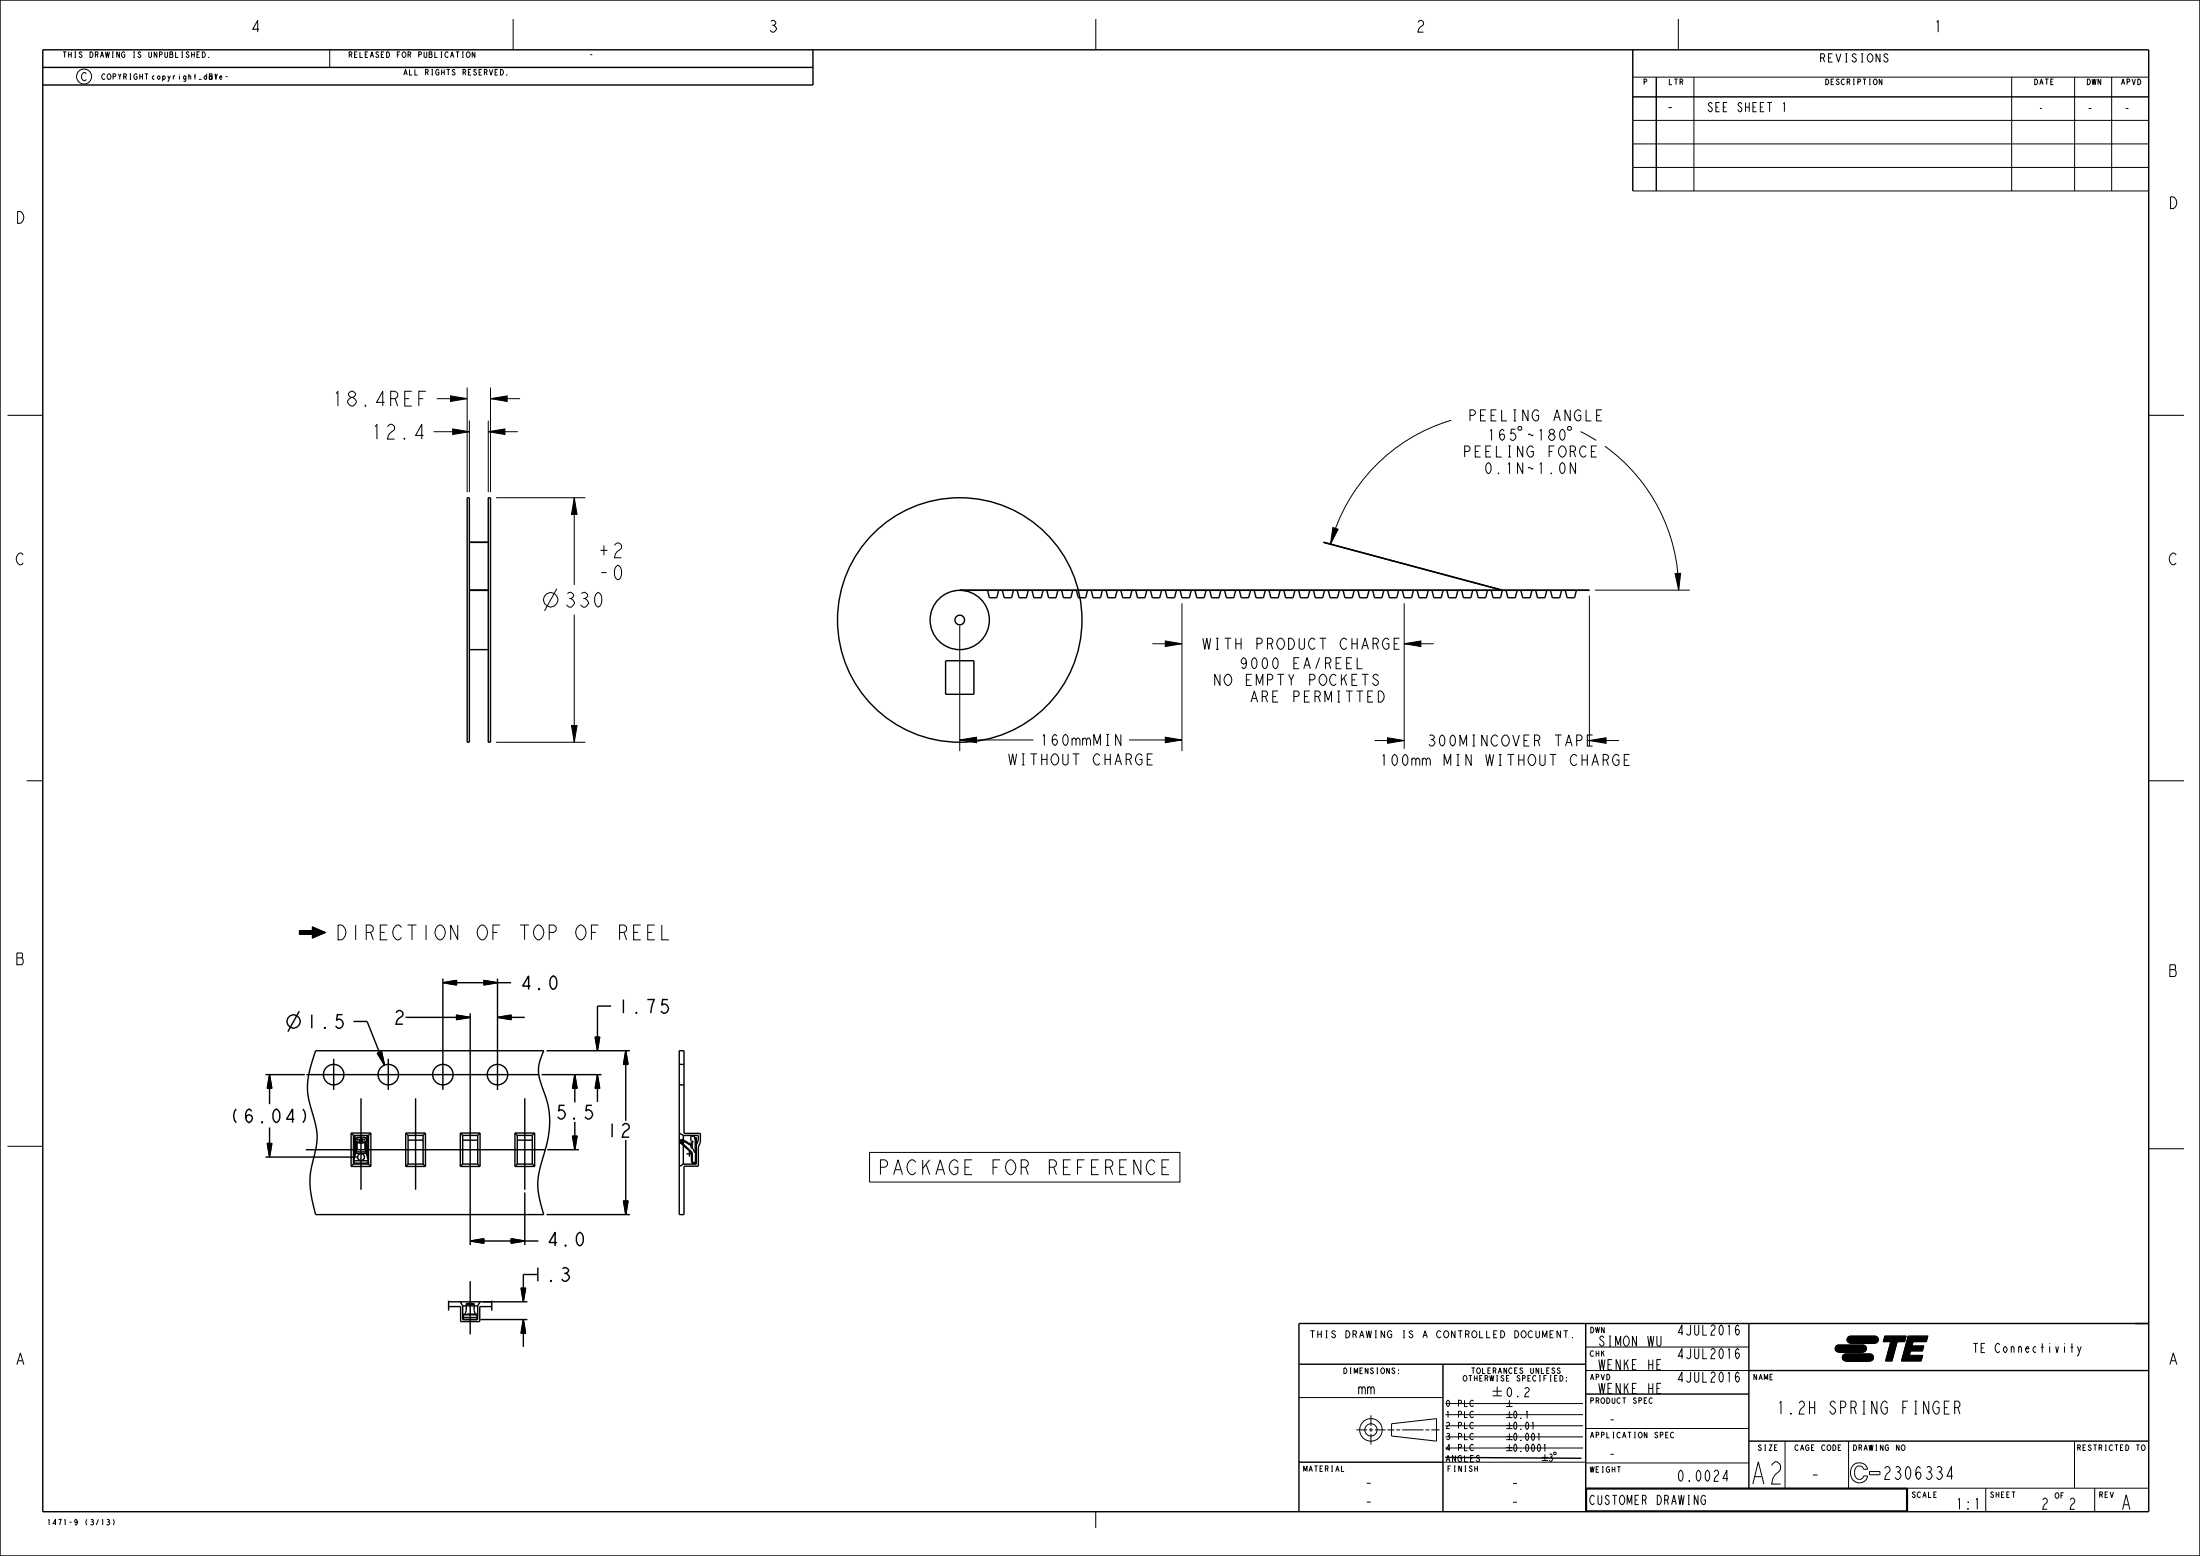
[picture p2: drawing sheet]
<svg xmlns="http://www.w3.org/2000/svg" width="594mm" height="420mm" viewBox="0 0 594 420" stroke-linecap="round" stroke-linejoin="round" font-family="sans-serif">
<g fill="none" stroke="#000" stroke-width=".27">
<path d="M39.1 19.9h.9M39.5 19.9v1.5M51 14.3l-.3-.3-.4 .3 .7 .7-.1 .4-.3 .1-.4-.4M51.7 14v1.5M51.7 14.8h.8M52.5 14v1.5M53.2 14.8h.4M53.9 14h-.7v1.5h.7M54.6 14a.76 .76 0 0 1 .8 .8 .76 .76 0 0 1-.8 .7zM56.3 15.4l.1 .1zM89 13.4v4.8M123.1 14h.9"/>
<path d="M123.5 14v1.5M124.8 14h.4M124.8 15.5h.4M125 14v1.5M126.1 14.1l.2-.1a.77 .77 0 0 1 .7 .8 .77 .77 0 0 1-.7 .7l-.4-.7zM128.2 14v1.5l-.7-1.5v1.5M132.1 18.7l.5 1.6 .4-1.6M133.7 19.5h.4M134.4 18.7h-.7v1.6h.7M135.1 18.7a.76 .76 0 0 1 .8 .8 .76 .76 0 0 1-.8 .8zM138.6 5.1v8.3M295.9 5.1v8.3"/>
<path d="M453.2 5.1v8.3M507.6 14.5v2.3l-1.1-2.3v2.3M509.7 14.9l-.4-.4a.56 .56 0 0 0-.6 .6l.4 .3a.66 .66 0 0 1 .6 .7 .66 .66 0 0 1-.6 .7l-.6-.6M60.9 20.7h.5M136.8 20.1l.1 .2zM440.8 32.5h139.4M440.8 20.8h139.4M440.8 38.8h139.4M457.4 20.8v30.7M481.5 28.1l.3-.4v2.5M506 21.5l.2-.2a.77 .77 0 0 1 .6 .8 .77 .77 0 0 1-.6 .8l-.4-.8zM508.1 21.3v1.6l-.7-1.6v1.6"/>
<path d="M543.1 20.8l.1 30.7M554.4 21.3h-.7v1.6h.7M560.1 20.8l.1 30.7M570.1 20.8l.1 30.7M577.2 21.3a.76 .76 0 0 1 .8 .8 .76 .76 0 0 1-.8 .8zM440.8 45.2h139.4M440.8 51.5h139.4M2 112.1h9.6M580.2 112.1h9.5M7.2 210.8h4.4M580.2 210.8h9.5M2 309.4h9.6"/>
<path d="M580.2 310.1h9.5M353.8 359.2h1.2M354.4 359.2v1.9M355.8 359.2v1.9M356.8 359.2v1.9M357.9 359.2h.5M358.2 359.2v1.9M419.5 359.2h-1v1.9h1M421.4 359.2v1.9l-1-1.9v1.9M422.2 359.2h1.2M422.8 359.2v1.9M469.5 358.1l-.4-.5a1.86 1.86 0 0 0 0 2.8 .91 .91 0 0 0 0-1.6l-.4 .2-.1 .5"/>
<path d="M350.7 377.2h38.8M355.8 360.2h1M357.9 361.1h.5M376.6 369.5l-.3-.3-.4 .3 .7 .8-.1 .3-.4 .2-.3-.4M377.6 369.7l.1 .2zM377.6 370.6l.1 .2zM390.2 378.9h37.2M397.8 378.2l-.3-.2a.87 .87 0 0 0-.7 .8 .87 .87 0 0 0 .7 .9l.3-.3M403 375.5h2.5M403 376.8h2.5M404.2 374.3v2.5M406.7 378.8h1.7"/>
<path d="M406.7 379.7h1.7M407.5 378v1.7M417.6 370h.5M418.3 369.2h-.7v1.5h.7M418.5 371.3h.3M418.5 372.8h.3M419.8 372h.4M419.8 369.5l-.3-.3-.4 .3 .7 .7-.1 .4-.4 .1-.3-.3M420.5 371.3h-.7v1.5h.7M421.2 371.3a.76 .76 0 0 1 .8 .7 .76 .76 0 0 1-.8 .8zM421.2 369.5l-.2-.3-.5 .3 .7 .7-.1 .4-.3 .1-.4-.3M422.9 371.8l.1 .1z"/>
<path d="M422.9 372.7l.1 .1zM424.6 360.9l.1 .2zM428.1 369.9h44.1M428.1 363.6h44.1M433.8 371a.76 .76 0 0 1 .9 .7 .76 .76 0 0 1-.9 .8zM444 378.1h.4M444.7 377.3h-.7v1.5h.7M446.1 377.6l-.3-.3a.77 .77 0 0 0-.6 .8 .77 .77 0 0 0 .6 .7l.3-.2M447.4 374.8h.6M447.4 360.6v2.3l.4 .5h.2l.5-.5v-2.3M447.4 368.4h.6M448.5 373.4h-1.1v2.7h1.1"/>
<path d="M448.5 367h-1.1v2.7h1.1M469.5 364.5l-.4-.5a1.86 1.86 0 0 0 0 2.7 .91 .91 0 0 0 0-1.6l-.4 .3-.1 .4M469.5 370.8l-.4-.5a1.86 1.86 0 0 0 0 2.8 .91 .91 0 0 0 0-1.6l-.4 .2-.1 .5M478.6 371h-.7v1.5h.7M495.8 363.3l.6-.3h6.6a.95 .95 0 0 1 .9 .9 .95 .95 0 0 1-.8 1l-6.7 .1a.95 .95 0 0 1-.8-.6 .95 .95 0 0 1 .2-1.1zM496.4 365l6.7-.1zM497.7 365.7l.7-.2h6.5a.95 .95 0 0 1 1 .8 .95 .95 0 0 1-.9 1l-6.6 .1a.95 .95 0 0 1-.9-.6 .95 .95 0 0 1 .2-1.1zM498.4 367.4l6.6-.1zM499 360.9l.6-.3h6.6a.95 .95 0 0 1 .9 .9 .95 .95 0 0 1-.8 1h-6.7a.95 .95 0 0 1-.8-.5 .95 .95 0 0 1 .2-1.1zM499.6 362.5h6.7zM503.1 364.9l-6.7 .1a.95 .95 0 0 1-.9-1 .95 .95 0 0 1 .9-1h6.6a.95 .95 0 0 1 .9 1 .95 .95 0 0 1-.9 1M505 367.4h-6.6a.95 .95 0 0 1-1-1 .95 .95 0 0 1 1-.9h6.5a.95 .95 0 0 1 1 .9 .95 .95 0 0 1-1 1"/>
<path d="M506.3 362.5h-6.7a.95 .95 0 0 1-.9-.9 .95 .95 0 0 1 .9-1h6.6a.95 .95 0 0 1 .9 1 .95 .95 0 0 1-.9 .9M508.9 360.6h5.8l-.4 1.5h-2.1l-1.4 5.3h-1.7l1.4-5.3h-2zM515.2 360.6h5.3l-.4 1.5h-3.6l-3.1 5.3zM515.2 360.6h5.3l-.4 1.5h-3.6l-.3 1.2h3.2l-.3 1.3h-3.3l-.3 1.3h3.6l-.4 1.5h-5.3zM515.8 364.6l-.3 1.3h3.6l-.4 1.5h-5.3zM516.5 362.1l-.3 1.2h3.2l-.3 1.3h-3.3l-2.4 2.8zM523.6 378.8l-.6-.6a1.83 1.83 0 0 0-.8 2.9l.5 .6 .7-.3 .2-.3v-1.2h-.7M525 379.9h.8M526.4 378.2h-1.4v3.5h1.4M527.8 379.9h.8l.6-.5v-.6l-.6-.6h-.8v3.5M528.6 379.9l.6 1.8M559 363.6h.8"/>
<path d="M559.4 362.6v2.5M560.9 363.4l.5 1.5-.4 1h-.2M561.9 363.4l-.5 1.5M362.2 395.7v1.5h.7M366.2 386h2.9M369.6 386h1.1M370.2 382v2.9M370.2 385.4v1.1M370.2 387v2.9M371.2 386h2.9M374.6 386h1.9M375.7 384.3l12.2-1.4v6.1l-12.2-1.4z"/>
<path d="M377 386h1.1M378.6 386h5.8M384.9 386h1M386.5 386h2.2M389.6 394.7h38.6M390.2 381.9h37.2M390.2 384.9h37.2M390.2 387.9h37.2M390.2 390.9h37.2M397.8 381.2l-.3-.3a.87 .87 0 0 0-.7 .9 .87 .87 0 0 0 .7 .8l.3-.2M397.8 384.2l-.3-.3a.87 .87 0 0 0-.7 .9 .87 .87 0 0 0 .7 .8l.3-.3M397.8 387.2l-.3-.3a.87 .87 0 0 0-.7 .8 .87 .87 0 0 0 .7 .9l.3-.3"/>
<path d="M397.8 390.2l-.3-.3a.87 .87 0 0 0-.7 .8 .87 .87 0 0 0 .7 .9l.3-.3M398.2 396.4h.7M398.9 395.7v1.5M399.5 393.1l-.3-.2-.5 .2 .8 .9-.1 .4-.4 .2-.4-.5M406.7 390.7h1.7M406.7 387.7h1.7M406.7 384.8h1.7M406.7 381.8h1.7M406.7 391.6h1.7M406.7 388.6h1.7M406.7 385.6h1.7M406.7 382.6h1.7"/>
<path d="M407.5 380.9v1.7M407.5 383.9v1.7M407.5 386.9v1.7M407.5 389.9v1.7M416.3 393.4h1.7M416.3 394.2h1.7M416.9 390.1l.2-.3v2M417.1 392.5v1.7M418.4 392.6l.2-.1 .4 .1 .1 .4-.3 .3a.54 .54 0 0 1 .4 .7 .54 .54 0 0 1-.8 .3l-.1-.2M418.6 393.3h.2M419.6 392l.5 .1-.1 .5-.5-.1zM428.1 394.9h44.1"/>
<path d="M428.1 385.6h44.1M436.6 395.9h.9M437.1 395.9v1.5M448.3 387.4l.6-.2v-.5l-.6-.1v1.5M449.7 387.4h.5M450.5 386.6h-.8v1.5h.8M451.9 386.8l-.3-.2a.77 .77 0 0 0-.6 .8 .77 .77 0 0 0 .6 .7l.3-.2M466.6 399.1h-1.4l1.1-2.3v3M479.9 390h-.8v1.5h.8M482 389v12.7M494.9 390a.76 .76 0 0 1 .8 .8 .76 .76 0 0 1-.8 .7zM496.3 390.8h.5"/>
<path d="M497.1 390h-.8v1.5h.8M499.1 389v12.7M500.4 395.5l.8-.5 1.2-.1 .8 .2 .7 .7 .3 .8h-1l-.5-.7-.8-.2-.8 .4-.3 .8 .1 1.5 .7 .8h1l.6-.8h1l-.2 .8-.7 .7-.8 .3h-.9l-.8-.3-.7-.7-.4-.9-.1-1 .3-1.1zM507.6 397.2h-2.8v.9h2.8M512.8 390v1.5l-.8-1.5v1.5M513.6 390.1l.1-.1a.77 .77 0 0 1 .7 .8 .77 .77 0 0 1-.6 .7l-.5-.7zM527.3 398.5h-1.6l1.2-2.7v3.5M576.8 390h.9M577.2 390v1.5M578.4 390.1l.2-.1a.77 .77 0 0 1 .6 .8 .77 .77 0 0 1-.6 .7l-.5-.7zM28.9 410.2h.6v.3l-.2 .3a.42 .42 0 0 1 .2 .6 .42 .42 0 0 1-.7 0M29.1 410.8h.2"/>
<path d="M30.5 410.1l.3 .7-.3 .8M295.9 408v4.4M458.5 403.6v2.5l-1-2.5v2.5M460.5 404l-.4-.4a1.33 1.33 0 0 0-.9 1.3 1.33 1.33 0 0 0 .9 1.2l.4-.4v-.8h-.5M515 401.7h65.2M522.1 403.5h.5M522.9 402.7h-.8v1.5h.8M536.2 401.7v6.3M543.2 402.7h.9M543.7 402.7v1.5M565.6 401.7v6.3"/>
<circle cx="22.7" cy="20.7" r="2.03"/>
<circle cx="370.2" cy="386" r="3"/>
<circle cx="370.2" cy="386" r="1.66"/>
</g>
<path d="M495.8 363.3l.6-.3h6.6a.95 .95 0 0 1 .9 .9 .95 .95 0 0 1-.8 1l-6.7 .1a.95 .95 0 0 1-.8-.6 .95 .95 0 0 1 .2-1.1zM497.7 365.7l.7-.2h6.5a.95 .95 0 0 1 1 .8 .95 .95 0 0 1-.9 1l-6.6 .1a.95 .95 0 0 1-.9-.6 .95 .95 0 0 1 .2-1.1zM499 360.9l.6-.3h6.6a.95 .95 0 0 1 .9 .9 .95 .95 0 0 1-.8 1h-6.7a.95 .95 0 0 1-.8-.5 .95 .95 0 0 1 .2-1.1zM508.9 360.6h5.8l-.4 1.5h-2.1l-1.4 5.3h-1.7l1.4-5.3h-2zM515.8 364.6l-.3 1.3h3.6l-.4 1.5h-5.3zM516.5 362.1l-.3 1.2h3.2l-.3 1.3h-3.3l-2.4 2.8zM515.2 360.6h5.3l-.4 1.5h-3.6l-3.1 5.3z" fill="#000"/>
<g fill="none" stroke="#000" stroke-width=".38">
<path d="M0 0h594v420h-594zM11.6 18.2h207.9M11.6 13.4h568.6v394.6h-568.6zM219.5 13.4v9.5h-207.9M440.8 13.4v38.1M440.8 26.1h139.4M447.2 20.8v30.7M126.7 159.3h5.1M126.7 146.4h5.1M126.7 146.3h5.1M259.1 159.3h146.3l-48-13 48.2 13h23.5zM266.6 159.3l.5 2h2l.5-2"/>
<path d="M270.6 159.3l.5 2h2l.5-2M274.6 159.3l.5 2h2l.5-2M278.6 159.3l.5 2h2l.5-2M282.6 159.3l.5 2h2l.5-2M286.6 159.3l.5 2h2l.5-2M290.6 159.3l.5 2h2l.5-2M294.6 159.3l.5 2h2l.5-2M298.6 159.3l.5 2h2l.5-2M302.6 159.3l.5 2h2l.5-2M306.6 159.3l.5 2h2l.5-2M310.6 159.3l.5 2h2l.5-2M314.6 159.3l.5 2h2l.5-2"/>
<path d="M318.6 159.3l.5 2h2l.5-2M322.6 159.3l.5 2h2l.5-2M326.6 159.3l.5 2h2l.5-2M330.6 159.3l.5 2h2l.5-2M334.6 159.3l.5 2h2l.5-2M338.6 159.3l.5 2h2l.5-2M342.6 159.3l.5 2h2l.5-2M346.6 159.3l.5 2h2l.5-2M350.6 159.3l.5 2h2l.5-2M354.6 159.3l.5 2h2l.5-2M358.6 159.3l.5 2h2l.5-2M362.6 159.3l.5 2h2l.5-2"/>
<path d="M366.6 159.3l.5 2h2l.5-2M370.6 159.3l.5 2h2l.5-2M374.6 159.3l.5 2h2l.5-2M378.6 159.3l.5 2h2l.5-2M382.6 159.3l.5 2h2l.5-2M386.6 159.3l.5 2h2l.5-2M390.6 159.3l.5 2h2l.5-2M394.6 159.3l.5 2h2l.5-2M398.6 159.3l.5 2h2l.5-2M402.6 159.3l.5 2h2l.5-2M406.6 159.3l.5 2h2l.5-2M410.6 159.3l.5 2h2l.5-2"/>
<path d="M414.6 159.3l.5 2h2l.5-2M418.6 159.3l.5 2h2l.5-2M422.6 159.3l.5 2h2l.5-2M255.3 178.3h7.7v9.1h-7.7zM428.1 357.2v50.8M472.2 357.2v44.5M580.2 357.2h-229.5v50.8M350.8 368.2h77.3M389.6 368.2v39.8M428.1 376.3h44.1M472.2 369.9h108M350.7 394.7h38.9"/>
<path d="M472.2 389h108M428.1 401.7h86.9v6.3M428.3 401.9h86.5v5.9h-86.5z"/>
<circle cx="259.1" cy="167.3" r="1.3"/>
</g>
<!-- layer: DRAFT_ENTITY -->
<g fill="#000">
<path d="M119.6 265.2l3.7-.6v1.3zM123.3 274l3.7 .6-3.7 .6zM130.6 264.6l3.7 .6-3.7 .7zM134.3 274.6l3.7-.6v1.2zM160.7 279.9h1.2l-.6 3.7zM72.8 290.1l.6 3.7h-1.2zM101.9 284.3l1.1-.5 .8 3.7zM155.2 290.1l.6 3.7h-1.2zM161.3 290.1l.6 3.7h-1.2zM169 283.6l.6 3.7h-1.3zM72.2 308.6h1.2l-.6 3.7zM154.6 306.7h1.2l-.6 3.6z"/>
<path d="M127 335l3.6-.6v1.2zM138 334.4l3.7 .6-3.7 .6zM168.3 324.2h1.3l-.6 3.6zM141.3 356.2l.6 3.7h-1.2zM140.7 347.7h1.2l-.6 3.7z"/>
</g>
<g fill="none" stroke="#000" stroke-width=".27">
<path d="M119.6 265.2l3.7-.6v1.3zM123.3 274l3.7 .6-3.7 .6zM130.6 264.6l3.7 .6-3.7 .7zM134.3 274.6l3.7-.6v1.2zM160.7 279.9h1.2l-.6 3.7zM72.8 290.1l.6 3.7h-1.2zM101.9 284.3l1.1-.5 .8 3.7zM155.2 290.1l.6 3.7h-1.2zM161.3 290.1l.6 3.7h-1.2zM169 283.6l.6 3.7h-1.3zM72.2 308.6h1.2l-.6 3.7zM154.6 306.7h1.2l-.6 3.6z"/>
<path d="M127 335l3.6-.6v1.2zM138 334.4l3.7 .6-3.7 .6zM168.3 324.2h1.3l-.6 3.6zM140.7 347.7h1.2l-.6 3.7zM141.3 356.2l.6 3.7h-1.2zM560.1 389v12.7"/>
</g>
<g fill="none" stroke="#000" stroke-width=".38">
<path d="M95.4 275.7h3.7l3.4 8.4M109.5 274.6h13.8M119.6 264.1v30.1M119.6 265.2l3.7-.6v1.3zM123.3 274l3.7 .6-3.7 .6zM123.3 265.2h7.3M127 273.5v62.6M130.6 264.6l3.7 .6-3.7 .7zM134.3 264.1v30.1M134.3 274.6l3.7-.6v1.2zM134.3 265.2h3.7M138 274.6h3.7"/>
<path d="M160.7 279.9h1.2l-.6 3.7zM165 271.6h-3.7v8.3M71.7 290.1h10.6M72.8 290.1l.6 3.7h-1.2zM72.8 293.8v4.2M82.7 290.1h62.8M85.2 283.6h61.6a10.9 10.9 0 0 0-.1 10.6 23.1 23.1 0 0 1 .4 16.7 25.8 25.8 0 0 0-1.9 9.9l.6 3.3 1 3.7h-61.6a26.3 26.3 0 0 1-1.2-12.1l.4-1.9a18.1 18.1 0 0 0 .7-10.5l-.5-2.2a19.9 19.9 0 0 1-.2-15zM90.1 285.8v8.4M97.5 296.5v24.6M101.9 284.3l1.1-.5 .8 3.7zM104.8 285.8v8.4M112.2 296.5v24.6"/>
<path d="M141.7 296.5v24.6M146.2 290.1h16.2M147.5 283.6h22.6M155.2 290.1l.6 3.7h-1.2zM155.2 293.8v3.8M161.3 290.1l.6 3.7h-1.2zM161.3 293.8v3.6M169 287.3v15.2M169 283.6l.6 3.7h-1.3zM183.4 283.6h1.3v22.3h4.4v2.4l-.5 1.3v5.2h-3.9v13h-1.3M183.4 292.8h1.3M183.4 287.3h1.3"/>
<path d="M183.4 283.6v44.2M71.7 312.3h25M72.2 308.6h1.2l-.6 3.7zM72.8 304.3v4.3M82.6 310.3h64.6M94.8 305.8l.6 .7M94.8 305.8v9M94.8 314.8h5.3M94.8 305.8h5.3M95.4 306.5v7.7M95.4 314.2h4.1M95.4 308.3h4.1"/>
<path d="M95.4 306.5h4.1M95.4 314.2l-.6 .6M95.6 308.2l.6 .1v1M95.6 312.2l.2 .1M95.6 311.5v1.4M95.6 313.3h3.7M95.6 310.9h.4M95.6 310.7h.2M95.6 310h.2M95.6 307.9h.2M95.6 307.7h.2M95.6 306.8h.2"/>
<path d="M95.6 310.9h.1M95.6 312.9v1.1h3.7v-1.1M95.7 309.7l.1 .1M95.7 309.7h.2M95.8 311.3l-.2 .2M95.8 311.3h.2M95.8 310.9h.1M95.8 308.2v-1.6h-.2v4.3M95.8 309.8v1.1M95.9 307.3h.1M95.9 309.7l-.1 .1M95.9 309.7h.1"/>
<path d="M95.9 309.7h-.2M95.9 309.7l.4 .4M95.9 307.3v3.6M96 310.9h.1M96 311.3h.1M96 311.3l-.4 1.6M96 311.3h2.9M96 309.6l.4 .1M96.1 310.9l-.1 .4M96.1 310.9h.1M96.1 310.8v.1M96.1 310.9h2.7"/>
<path d="M96.2 307.2l.2 .3M96.2 307.2l-.2 .1M96.2 309.3l-.3 .4M96.2 308.7l.2 .1M96.2 309.3h.2M96.2 309.1h.2M96.3 307l-.3 .3M96.3 307l-.1 .2M96.3 307h2.3M96.4 309.7h.1M96.4 310.1v-2.6h2.1v2.6M96.4 310.1l-.3 .8"/>
<path d="M96.4 310.1h.1M96.4 309.8l-.3 1M96.4 308.5h.7M97 308.1h.1M97 308l.1-.4 .4-.1 .3 .1 .2 .4M97 308.1l.1 .4M97 308v.1M97.1 308.5h.7M97.1 308.5h.2M97.1 308h.7M97.1 308.1h.7M97.1 308h-.1"/>
<path d="M97.1 308.1l.2 .4M97.1 308l.4-.4 .3 .4M97.1 308v.1M97.3 307l.5 .5M97.3 308.5h.3M97.8 308h.2M97.8 308.1l-.2 .4M97.8 308v.1M97.8 308.5h-.2M97.8 308.5h.7M98 308.1h-.2M98 308.1l-.2 .4"/>
<path d="M98 308v.1M98.5 309.8l.3 1.1M98.5 310h.1M98.5 308.2l.2 .2M98.5 309.7h.1M98.5 309.3h.2M98.5 309.1h.2M98.6 309.7l.4 .4M98.6 307l.3 .3M98.7 309.3l.3 .4M98.8 310.9l.1 .4M98.9 310.9h.1"/>
<path d="M98.9 310.9l-.1-.1v.1M98.9 310.9v.4M98.9 309.6l-.3 .1M98.9 311.3h.1M99 311.3h.1M98.9 307.3h.2M98.9 311.3l.4 1.6M99 311.4l.3 .3M99 310.9h-.1M99 309.7h.1M99 309.7h.2M99 307.3v3.6"/>
<path d="M99.1 309.7v.1M99.1 309.7h.1M99.1 310.9h.1M99.1 308.2v-1.6h.2v4.3M99.1 309.8v1.1M99.1 310.7h.2M99.1 310h.2M99.1 307.9h.2M99.1 307.7h.2M99.1 306.8h.2M99.1 311.3l.2 .2M99.1 311.3h.1"/>
<path d="M99.3 311.3h.1M99.2 309.7l-.1 .1M99.3 311.3v.2M99.3 310.9h.1M99.3 308.2l-.5 .1-.1 1M99.3 311.5v1.4M99.3 310.9h-.3M99.5 314.2l.6 .6M99.5 306.5v7.7M100.1 305.8v9M100.1 305.8l-.6 .7M109.5 305.8v9"/>
<path d="M109.5 305.8l.7 .7M109.5 314.8h5.4M109.5 305.8h5.4M110.2 306.5v7.7M110.2 314.2h4M110.2 307.8h4M110.2 306.5h4M110.2 314.2l-.7 .6M114.2 314.2l.7 .6M114.2 306.5v7.7M114.9 305.8v9M114.9 305.8l-.7 .7"/>
<path d="M124.3 305.8l.6 .7M124.3 305.8v9M124.3 314.8h5.3M124.3 305.8h5.3M124.9 306.5v7.7M124.9 314.2h4.1M124.9 307.8h4.1M124.9 306.5h4.1M124.9 314.2l-.6 .6M129 314.2l.6 .6M129 306.5v7.7M129.6 305.8v9"/>
<path d="M129.6 305.8l-.6 .7M139 305.8l.7 .7M139 305.8v9M139 314.8h5.4M139 305.8h5.4M139.7 306.5v7.7M139.7 314.2h4M139.7 307.8h4M139.7 306.5h4M139.7 314.2l-.7 .6M143.7 314.2l.7 .6M143.7 306.5v7.7"/>
<path d="M144.4 305.8v9M144.4 305.8l-.7 .7M147.8 310.3h8.5M154.6 306.7h1.2l-.6 3.6zM155.2 302.8v3.9M169 307.7v16.5M183.4 305.8l1.1 .7M183.6 308.1v.1M183.6 308.1l.1 .1M183.6 308.2l.2 .4 .2-.2M183.7 308.1v.1M183.7 308.2l.1 .4"/>
<path d="M183.7 308.2h-.1M183.8 308.6h.1M183.9 308.6h.1M183.9 308.6l2.6 2.4M183.9 308.6l.1 .1M183.9 307.7l-.2 .4M183.9 307.7l-.3 .4M184 308.4l2.7 2.5M184.1 307.6l-.2 .1M184.4 307.9l-.4 .1v.4M184.4 307.9l2.2 1.3M184.5 306.5v7.7"/>
<path d="M184.5 306.5h4.1v1.3l-.6 1.3M184.5 314.2l-1.1 .7M184.5 307.7a.55 .55 0 0 0-.7 .1 .55 .55 0 0 0 .1 .8M184.5 307.7l2.1 1.3M184.5 307.7l-.1 .2M185.3 308.2l-.1 .1M185.7 310l-.2 .1M185.7 310l-.1 .2M186.5 311l.2 .4M186.7 310.9l.2 .5M186.7 310.9l-.2 .1M186.7 313.4a.64 .64 0 0 0 .7 .7 .64 .64 0 0 0 .6-.7h-.2"/>
<path d="M186.7 311.4v2M186.7 313.4h.2M186.7 313.1h.2M186.7 313h.2M186.7 311.4h.2M186.9 309.9l.8 1.1M186.9 308.4h-.3v1.4l.3 .1M186.9 308.4v1.5M186.9 313.4a.42 .42 0 0 0 .5 .5 .42 .42 0 0 0 .4-.5M186.9 311.4v2M187.7 311h.1M187.7 307.4l-.2-.6h-.9l-.1 1 .5 .2-.1 .4"/>
<path d="M187.7 307.4h.3M187.7 307.4v3.6M187.8 307.4v-.3h.2v7.1h-3.5M187.8 311v2.4M187.8 311.6h.2M187.8 311.4h.2M187.8 307.1h.2M187.8 311h.2M127 335l3.6-.6v1.2zM130.6 335h7.4M138 334.4l3.7 .6-3.7 .6zM141.7 321.9v14.2"/>
<path d="M141.7 335h3.7M147.6 327.8h22.5M168.3 324.2h1.3l-.6 3.6zM121.1 351.1v2.7M124.3 351.4l.6 1.1M124.9 355.6h4.1M125.1 354.9h3.7M125.3 354.8l-.2-.1v1.5M125.4 354.8l-.2 .1M125.4 354.8v.1M125.4 354.8h.2M125.5 354.9l.4-1.2v-1.8l.9-.1 1.2 .1v1.8l.4 1.2"/>
<path d="M126.6 352h.7M127 345.8v14.4M128.3 354.8h.2M128.5 354.8l.2 .1M128.5 354.8v.1M128.6 354.8l.2-.1v1.5M129 352.5v3.7h-4.1v-3.7M129 352.5h-4.1M129.6 351.4l-.6 1.1M129.7 356.2h12.7M132.8 352.7h-3.3v4h-5.1v-4h-3.3M132.8 351.1v2.7"/>
<path d="M140.7 347.7h1.2l-.6 3.7zM141.3 356.2l.6 3.7h-1.2zM141.3 359.9v3.6M142.4 351.4h-21.3M145 344h-3.7v3.7M390.2 393.4l36.8 .2"/>
<circle cx="90.1" cy="290.1" r="2.76"/>
<circle cx="104.8" cy="290.1" r="2.76"/>
<circle cx="119.6" cy="290.1" r="2.76"/>
<circle cx="134.3" cy="290.1" r="2.76"/>
<circle cx="97.5" cy="312.3" r=".93"/>
</g>
<g fill="none" stroke="#000" stroke-width=".38" stroke-dasharray="2.3 2.3 6.8 2.3" stroke-linecap="butt">
<path d="M183.4 308.2h1.6M184.2 309v-1.6M185.4 311.4h1.3M186.2 312.2v-1.6M186.9 311.4h.1M125.2 354.8v.1M125.5 354.8v.1M126.5 351.9l.1-.1M126.5 351.9l.1 .1M126.6 352h-.7M126.6 352h.7M126.8 352l-.2-.2"/>
<path d="M127.1 352h-.3M127.3 351.8h-.7M127.3 351.8l.1 .1M127.3 351.8l-.2 .2M127.3 352l.1-.1M128 352h-.7M128.3 354.7h-2.7M128.4 354.9v-.1M128.7 354.9v-.1"/>
</g>
<!-- layer: DIM_DRIVEN -->
<g fill="none" stroke="#000" stroke-width=".27">
<path d="M113.1 107.6h1.2M114.4 117.5h-2.2l1.7-3v4M115 105.6h-1.9v4M117.1 116.5h9.6M117.9 107.6h8.2M121.6 106.9l4.5 .7-4.5 .8zM122.2 115.8l4.5 .7-4.5 .8zM126.1 104.6v28.2M126.7 113.5v19.3M131.8 116.5l4.5-.7v1.5zM131.8 113.5v19.3M131.8 116.5h8"/>
<path d="M132.4 107.6l4.5-.7v1.5zM132.4 107.6h8M132.4 104.6v28.2M391.8 113.4a47.8 47.8 0 0 0-32.6 33.5M402.4 116.4l.3-.5v3M406.1 116.4l-.5-.5-.4 .2a1.9 1.9 0 0 0 .4 2.8 .93 .93 0 0 0 .6-.9 .93 .93 0 0 0-.6-.9l-.6 .3-.1 .5M409.1 115.9h-1l-.2 1.2 .4-.2a1 1 0 0 1 1 1 1 1 0 0 1-1 1l-.6-.5M410.1 115.1h.5l.3 .3v.5l-.3 .2h-.5l-.2-.2v-.5zM412.6 117.4l.3-.3 .7 .5 .4-.2M415.8 116.4l.3-.5v3M418.8 117.1l-.5-.5a.75 .75 0 0 1 .9-.7l.5 .5-.2 .5-.3 .2M421.5 116.1l.3-.2 .4 .2a1.9 1.9 0 0 1-.4 2.8l-.3-.3a2.08 2.08 0 0 1 0-2.5z"/>
<path d="M423.3 115.4l.2-.3h.5l.3 .3v.5l-.3 .2h-.5l-.2-.2zM426.8 116.5l4.2 2.4M428.2 110.6v3h1.5M431.1 112.1h.9M432.5 110.6h-1.4v3h1.4M133.9 134.3h24.2M155.1 134.3l.7 4.5h-1.5zM155.1 134.3v23.6M425.4 124.9v3l-1.4-3v3M428.2 120.9l-.5-.5a1.53 1.53 0 0 0-1.2 1.5 1.53 1.53 0 0 0 1.2 1.5l.5-.5M429.7 121.9h.9M431.1 120.4h-1.4v3h1.4"/>
<path d="M433.3 120.4a47.8 47.8 0 0 1 19.9 38.9M150.4 158.9l-3.4 6M359.9 142.4l1.4 .5-2.1 4zM430.6 159.3h25.6M452.3 154.8h1.5l-.6 4.5zM155.1 165.9v34.4M259.1 168.8v33.9M311.1 173.8h8M314.6 173l4.5 .8-4.5 .7zM319.1 162.8v39.9M363.6 179h.9M365 177.5h-1.4v3h1.4"/>
<path d="M366.4 177.5v3h1.5M370.7 173.8h.9l.4-.3 .1-.2-.1-.8-.4-.2h-.9v3M371.6 173.8l.5 1.5M375 172.8l-.5-.5a1.53 1.53 0 0 0-1.3 1.5 1.53 1.53 0 0 0 1.3 1.5l.5-.5v-1h-.7M376.4 173.8h.9M377.8 172.3h-1.4v3h1.4M379.1 173.8l4.5-.8v1.5zM379.1 173.8h8M379.1 162.8v39.3M429.1 160.8v40.6M154.3 195.8h1.5l-.7 4.5zM259.1 199.7l4.5-.7v1.5z"/>
<path d="M259.1 199.7h19.9M302.6 198.2v3l-1.4-3v3M304.8 199.7h14.3M314.6 199l4.5 .7-4.5 .8zM365 183.5h.9M366.3 186.5h1.8M366.4 182h-1.4v3h1.4M367.7 182h1.8M368.6 182v3M369.3 188h.9M370.7 186.5h-1.4v3h1.4M371.1 199.9h8"/>
<path d="M372.1 182.5l-.5-.5a.75 .75 0 0 0-.9 .8l.6 .5a1.01 1.01 0 0 1 .7 1.5l-.4 .2a1.13 1.13 0 0 1-1.1-.7M372.1 186.5a1.5 1.5 0 0 1 1.7 1.5 1.5 1.5 0 0 1-1.7 1.5zM374.6 199.1l4.5 .8-4.5 .7zM425.7 199.9h.9l.4-.3 .1-.2-.1-.8-.4-.2h-.9v3M428.6 199.9h8.5M429.1 199.9l4.5-.8v1.5zM430 198.4h-1.4v3h1.4M133.9 200.3h24.2M308.3 204l-.5-.5a1.53 1.53 0 0 0-1.2 1.5 1.53 1.53 0 0 0 1.2 1.5l.5-.5v-1h-.7M309.8 205h.8M311.2 203.5h-1.4v3h1.4M422.7 201.4l.9-3 .9 3"/>
<path d="M423.1 200.4h1M429.8 206.6l.9-3 .9 3M430.2 205.6h1M432.8 205.1h.9l.4-.2 .2-.3-.2-.7-.4-.3h-.9v3M433.7 205.1l.6 1.5M437.1 204.1l-.5-.5a1.53 1.53 0 0 0-1.3 1.5 1.53 1.53 0 0 0 1.3 1.5l.5-.5v-1h-.7M438.5 205.1h.9M440 203.6h-1.5v3h1.5"/>
<circle cx="419" cy="118.1" r=".83"/>
<circle cx="148.6" cy="161.9" r="1.96"/>
</g>
<g fill="#000">
<path d="M121.6 106.9l4.5 .7-4.5 .8zM122.2 115.8l4.5 .7-4.5 .8zM131.8 116.5l4.5-.7v1.5zM132.4 107.6l4.5-.7v1.5zM155.1 134.3l.7 4.5h-1.5zM359.9 142.4l1.4 .5-2.1 4zM452.3 154.8h1.5l-.6 4.5zM314.6 173l4.5 .8-4.5 .7zM379.1 173.8l4.5-.8v1.5zM259.1 199.7l4.5-.7v1.5zM314.6 199l4.5 .7-4.5 .8zM374.6 199.1l4.5 .8-4.5 .7z"/>
<path d="M429.1 199.9l4.5-.8v1.5zM154.3 195.8h1.5l-.7 4.5z"/>
</g>
<!-- layer: DTM_AXIS -->
<g fill="none" stroke="#000" stroke-width=".38">
<path d="M126.1 134.3h.6v66h-.6zM131.8 134.3h.6v66h-.6zM126.7 159.3h5.1M126.7 175.3h5.1"/>
<circle cx="259.1" cy="167.3" r="33"/>
<circle cx="259.1" cy="167.3" r="8"/>
</g>
<!-- layer: NOTE -->
<g fill="none" stroke="#000" stroke-width=".27">
<path d="M167.3 251.7h1.2l.4-.3 .3-.4v-.6l-.3-.4-.4-.3h-1.2v4M168.5 251.7l.7 2M171.1 251.7h1.2M173 249.7h-1.9v4h1.9M174.9 251.7h1.2M176.8 249.7h-1.9v4h1.9M178.7 249.7v4h1.9M234.8 311.1h83.8v8h-83.8zM304.2 313.1h-1.9v4h1.9M308 313.1v4l-1.9-4v4M311.8 313.7l-.7-.6a2.03 2.03 0 0 0-1.2 3.3l.7 .7h.5l.7-.7M313.7 315.1h1.2"/>
<path d="M315.6 313.1h-1.9v4h1.9"/>
</g>
<g fill="none" stroke="#000" stroke-width=".38">
<path d="M80.8 272.9l-3.1 5.6M84.2 273.9v3.7M87.6 277.2l.3 .4h-.3zM92.5 273.9h-1.4l-.2 1.5 .4-.3a1.18 1.18 0 0 1 1.4 1.4 1.18 1.18 0 0 1-1.8 .7l-.3-.3M180.3 269.8h-1.4l-.2 1.5 .4-.3a1.18 1.18 0 0 1 1.4 1.4 1.18 1.18 0 0 1-1.8 .8l-.2-.3M81.8 299.3a2.75 2.75 0 0 1 0 3.7M159.8 298.4h-1.4l-.2 1.5 .5-.3a1.18 1.18 0 0 1 1.3 1.4 1.18 1.18 0 0 1-1.8 .7l-.2-.3M151.9 342.5l.5-.3a.95 .95 0 0 1 1.1 .9l-.7 .6a1.05 1.05 0 0 1 .6 1.7 1.05 1.05 0 0 1-1.7-.2"/>
<circle cx="79.2" cy="275.7" r="1.81"/>
</g>
<!-- layer: SYMBOL -->
<path d="M80.8 251.2l3.5 1h-3.5zM80.8 251.2h3.5v1zM80.8 251.2h3.5v-1l3.5 1.5-3.5 1.5v-1h-3.5zM84.3 250.2l3.5 1.5-3.5-.5zM84.3 251.2l3.5 .5-3.5 .5zM84.3 252.2l3.5-.5-3.5 1.5z" fill="none" stroke="#000" stroke-width=".27"/>
<path d="M80.8 251.2h3.5v1zM80.8 251.2l3.5 1h-3.5zM84.3 250.2l3.5 1.5-3.5-.5zM84.3 251.2l3.5 .5-3.5 .5zM84.3 252.2l3.5-.5-3.5 1.5z" fill="#000"/>
<text font-size="7.8" x="472.3" y="400.6">A2</text>
<g font-size="5.2">
<text x="89.3" y="109.6">18.4REF</text>
<text x="99.9" y="118.5">12.4</text>
<text x="161.2" y="150.6">+2</text>
<text x="161.2" y="156.6">-0</text>
<text x="152" y="163.9">330</text>
<text x="90.3" y="253.7">DIRECTION OF TOP OF REEL</text>
<text x="236.8" y="317.1">PACKAGE FOR REFERENCE</text>
<text x="572.5" y="407.5">A</text>
</g>
<g font-size="4.8">
<text x="140.2" y="267.1">4.0</text>
<text x="166.5" y="273.5">1.75</text>
<text x="106" y="276.5">2</text>
<text x="61.7" y="303">(6.04)</text>
<text x="149.7" y="302">5.5</text>
<text x="163.4" y="307">12</text>
<text x="147.3" y="336.3">4.0</text>
<text x="143.4" y="345.9">1.3</text>
</g>
<g font-size="4.6">
<text x="479.5" y="381.7">1.2H SPRING FINGER</text>
<text x="488.4" y="399.9">-</text>
<text x="508.2" y="399.3">2306334</text>
</g>
<g font-size="4.1">
<text x="67.5" y="8.7">4</text>
<text x="207.2" y="8.7">3</text>
<text x="382.1" y="8.7">2</text>
<text x="521.8" y="8.7">1</text>
<text x="585.3" y="56.3">D</text>
<text x="4" y="60.3">D</text>
<text x="4" y="152.5">C</text>
<text x="585.3" y="152.5">C</text>
<text x="4" y="260.4">B</text>
<text x="585.3" y="263.6">B</text>
<text x="4" y="368.4">A</text>
<text x="585.3" y="368.4">A</text>
</g>
<g font-size="3.9">
<text x="449.8" y="30.5">-</text>
<text x="395.7" y="113.6">PEELING ANGLE</text>
<text x="394.8" y="123.4">PEELING FORCE</text>
<text x="400.5" y="127.9">0.1N~1.0N</text>
<text x="324.4" y="175.3">WITH PRODUCT CHARGE</text>
<text x="327.3" y="185">NO EMPTY POCKETS</text>
<text x="334.4" y="180.5">9000 EA/REEL</text>
<text x="335.7" y="189.5">ARE PERMITTED</text>
<text x="280.5" y="201.2">160mmMIN</text>
<text x="384.6" y="201.4">300MINCOVER TAPE</text>
<text x="272" y="206.5">WITHOUT CHARGE</text>
<text x="372.3" y="206.6">100mm MIN WITHOUT CHARGE</text>
<text x="366.5" y="376.3">mm</text>
<text x="434.1" y="384.8">-</text>
<text x="434.1" y="394">-</text>
<text x="368.1" y="401.9">-</text>
<text x="407.6" y="401.9">-</text>
<text x="452.6" y="399.8">0.0024</text>
<text x="368.1" y="407">-</text>
<text x="407.6" y="407">-</text>
<text x="527.9" y="407.4">1:1</text>
<text x="551" y="407.4">2</text>
<text x="558.4" y="407.4">2</text>
</g>
<g font-size="3.6">
<text x="431.4" y="363.4">SIMON WU</text>
<text x="452.6" y="360.4">4JUL2016</text>
<text x="431.4" y="369.7">WENKE HE</text>
<text x="452.6" y="366.7">4JUL2016</text>
<text x="431.4" y="376.1">WENKE HE</text>
<text x="452.6" y="373.1">4JUL2016</text>
</g>
<g font-size="3.3">
<text x="460.8" y="30.2">SEE SHEET 1</text>
<text x="563.3" y="30.5">-</text>
<text x="573.3" y="30.5">-</text>
<text x="532.4" y="365.1">TE Connectivity</text>
<text x="406.3" y="377">0.2</text>
<text x="429" y="406.1">CUSTOMER DRAWING</text>
</g>
<g font-size="2.9">
<text x="491" y="16.8">REVISIONS</text>
<text x="21.7" y="21.8">C</text>
</g>
<g font-size="2.6">
<text x="550.3" y="30.3">-</text>
<text x="408.3" y="379.8">-</text>
<text x="408.3" y="382.9">0.1</text>
<text x="408.3" y="385.8">0.01</text>
<text x="408.3" y="388.8">0.001</text>
<text x="408.3" y="391.8">0.0001</text>
</g>
<text font-size="2.5" x="359.9" y="361.1">THIS DRAWING IS A CONTROLLED DOCUMENT.</text>
<g font-size="2.2">
<text x="390.2" y="379.7">0 PLC</text>
<text x="390.2" y="382.6">1 PLC</text>
<text x="390.2" y="385.6">2 PLC</text>
<text x="390.2" y="388.6">3 PLC</text>
<text x="390.2" y="391.6">4 PLC</text>
<text x="390.2" y="394.6">ANGLES</text>
</g>
<g font-size="2">
<text x="16.7" y="15.5">THIS DRAWING IS UNPUBLISHED.</text>
<text x="93.9" y="15.5">RELEASED FOR PUBLICATION</text>
<text x="158.9" y="15.5">-</text>
<text x="27.3" y="21.4">COPYRIGHT</text>
<text x="40.8" y="21.4">copyright_dateBY -</text>
<text x="108.8" y="20.3">ALL RIGHTS RESERVED.</text>
<text x="443.5" y="22.9">P</text>
<text x="450.4" y="22.9">LTR</text>
<text x="492.6" y="22.9">DESCRIPTION</text>
<text x="549" y="22.9">DATE</text>
<text x="563.2" y="22.9">DWN</text>
<text x="572.5" y="22.9">APVD</text>
<text x="429.2" y="359.8">DWN</text>
<text x="362.5" y="370.8">DIMENSIONS:</text>
<text x="397" y="370.7">TOLERANCES UNLESS</text>
<text x="429.2" y="366.1">CHK</text>
<text x="394.8" y="372.8">OTHERWISE SPECIFIED:</text>
<text x="429.2" y="372.5">APVD</text>
<text x="473.2" y="372.5">NAME</text>
<text x="429.2" y="378.8">PRODUCT SPEC</text>
<text x="429.2" y="388.1">APPLICATION SPEC</text>
<text x="474.4" y="391.5">SIZE</text>
<text x="484.4" y="391.5">CAGE CODE</text>
<text x="500.1" y="391.5">DRAWING NO</text>
<text x="560.6" y="391.5">RESTRICTED TO</text>
<text x="351.7" y="397.2">MATERIAL</text>
<text x="390.6" y="397.2">FINISH</text>
<text x="429.2" y="397.4">WEIGHT</text>
<text x="516" y="404.2">SCALE</text>
<text x="537.2" y="404.2">SHEET</text>
<text x="554.7" y="404.4">OF</text>
<text x="566.6" y="404.2">REV</text>
<text x="12.5" y="411.6">1471-9 (3/13)</text>
</g>
</svg>
